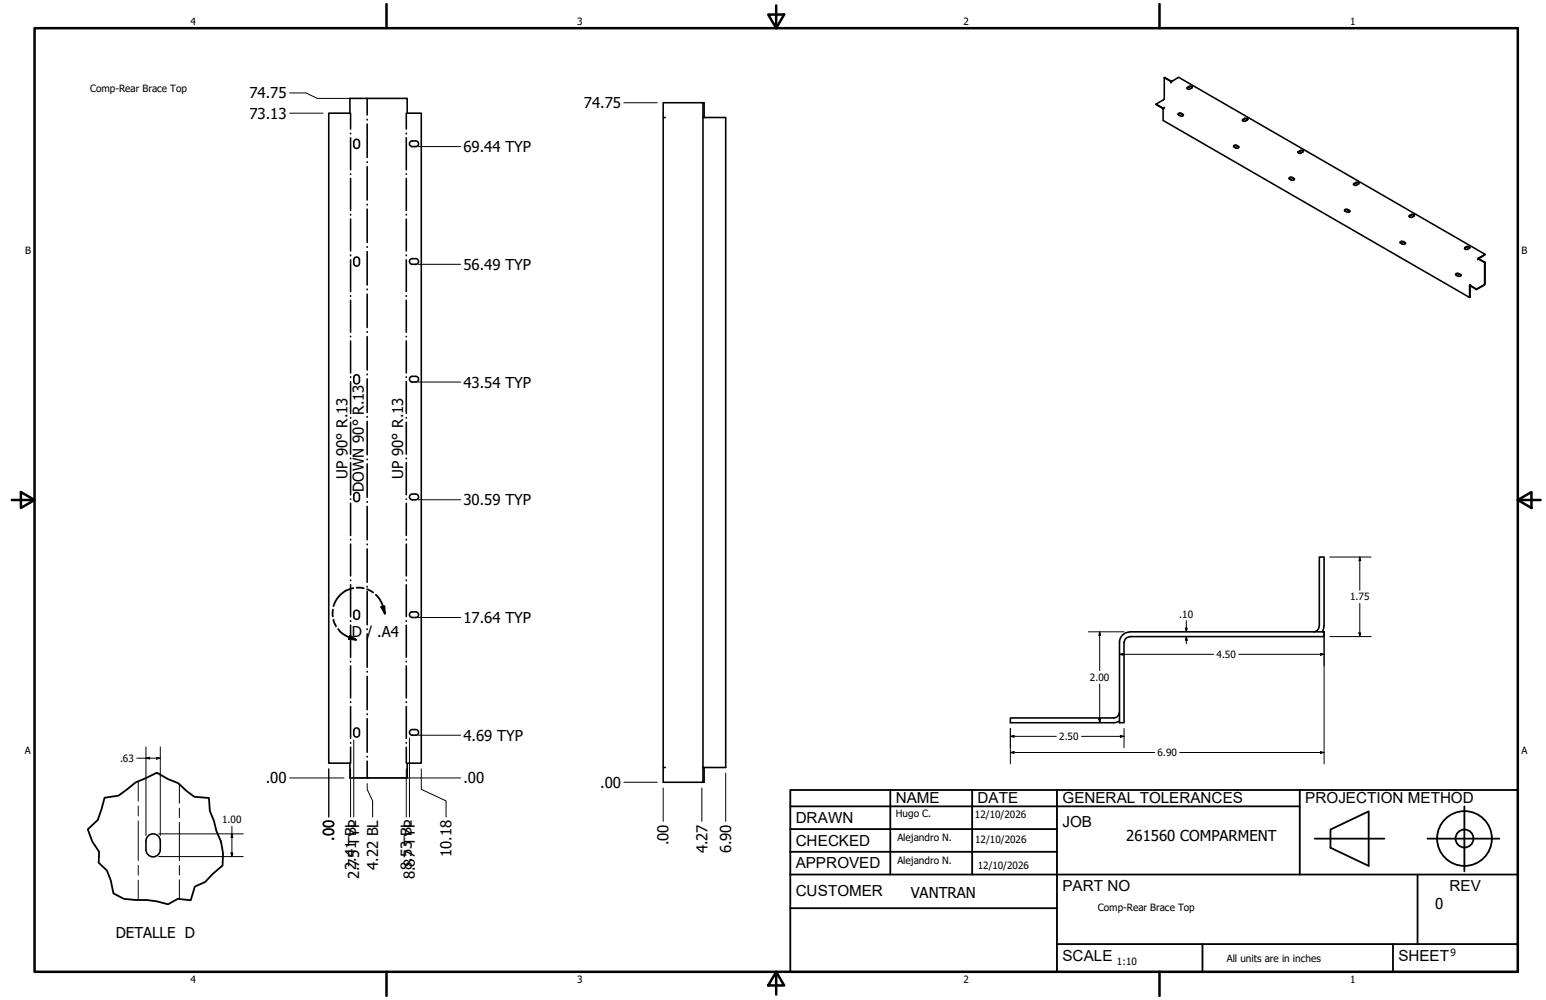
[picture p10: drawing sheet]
<svg xmlns="http://www.w3.org/2000/svg" width="432mm" height="279mm" viewBox="0 0 432 279" stroke-linecap="round" stroke-linejoin="round" font-family="sans-serif">
<!-- layer: GIGA_BendUp -->
<g fill="none" stroke="#000" stroke-width=".44">
<path d="M97.9 31.6v4.5M97.9 37.2v.2M97.9 38.5v8.9M113.5 31.6v4.5M113.5 37.2v.2M113.5 38.5v8.9M97.9 48.6v.1M97.9 49.8v9M97.9 59.9v.2M113.5 48.6v.1M113.5 49.8v9M113.5 59.9v.2"/>
<path d="M97.9 61.2v8.9M97.9 71.2v.2M97.9 72.6v8.9M113.5 61.2v8.9M113.5 71.2v.2M113.5 72.6v8.9M97.9 82.6v.2M97.9 83.9v8.9M97.9 94v.1M97.9 95.2v9M113.5 82.6v.2M113.5 83.9v8.9"/>
<path d="M113.5 94v.1M113.5 95.2v9M97.9 105.3v.2M97.9 106.6v8.9M97.9 116.6v.2M97.9 118v8.9M113.5 105.3v.2M113.5 106.6v8.9M113.5 116.6v.2M113.5 118v8.9M97.9 128v.2M97.9 129.3v8.9"/>
<path d="M97.9 139.4v.1M113.5 128v.2M113.5 129.3v8.9M113.5 139.4v.1M97.9 140.7v8.9M97.9 150.7v.2M97.9 152v8.9M113.5 140.7v8.9M113.5 150.7v.2M113.5 152v8.9M97.9 162.1v.1M97.9 163.4v8.9"/>
<path d="M97.9 173.4v.2M97.9 174.7v8.9M113.5 162.1v.1M113.5 163.4v8.9M113.5 173.4v.2M113.5 174.7v8.9M97.9 184.8v.1M97.9 186.1v8.9M97.9 196.1v.2M97.9 197.4v8.9M113.5 184.8v.1M113.5 186.1v8.9"/>
<path d="M113.5 196.1v.2M113.5 197.4v8.9M97.9 207.5v.1M97.9 208.8v4.4M113.5 207.5v.1M113.5 208.8v4.4"/>
</g>
<!-- layer: GIGA_BendDown -->
<g fill="none" stroke="#000" stroke-width=".44">
<path d="M102.6 27.5v4.6M102.6 33.3v.2M102.6 34.7v9.3M102.6 45.2v.2M102.6 46.5v9.4M102.6 57.1v.2M102.6 58.4v9.4M102.6 68.9v.2M102.6 70.3v9.3M102.6 80.8v.2M102.6 82.2v9.3M102.6 92.6v.2"/>
<path d="M102.6 94v9.4M102.6 104.5v.2M102.6 105.9v9.4M102.6 116.4v.2M102.6 117.7v9.4M102.6 128.3v.2M102.6 129.6v9.3M102.6 140.1v.2M102.6 141.5v9.3M102.6 152v.2M102.6 153.4v9.3M102.6 163.8v.2"/>
<path d="M102.6 165.2v9.4M102.6 175.7v.2M102.6 177.1v9.3M102.6 187.6v.2M102.6 189v9.3M102.6 199.5v.1M102.6 200.8v9.4M102.6 211.3v.2M102.6 212.7v4.7"/>
</g>
<!-- layer: Visible (ANSI) -->
<g fill="none" stroke="#000" stroke-width=".44">
<path d="M91.8 31.6h5.9v-4.1h16v4.1h4v181.6h-4v4.2h-16v-4.2h-5.9zM98.8 39.7a.79 .79 0 0 1 .8-.8 .79 .79 0 0 1 .8 .8M98.8 39.7v1a.79 .79 0 0 0 .8 .8 .79 .79 0 0 0 .8-.8v-1M116.1 39.4h-.9a.79 .79 0 0 0-.8 .8 .79 .79 0 0 0 .8 .8h.9M116.1 39.4a.79 .79 0 0 1 .8 .8 .79 .79 0 0 1-.8 .8M185.2 32.8v181.6M196.3 28.7h-11.1v4.1h.6M196.3 32.8h6.4v181.6h-6M196.7 32.8v-4.1h-.4v189.9h.4v-4.2M322.9 29.1l2 1.3M322.9 29.1l2 1.1M324.9 30.2l.2-.2z"/>
<path d="M324.9 30.4v3.3l85.6 49.4M325.2 21.7l2 1.1M325.2 21.7l1.9 1.1v.3l.1-.3M325.2 21.7v6l-2.3 1.4M327.2 22.8l2-1.2 85.6 49.5M327.2 22.7l-.1 .1M329.1 31.9l.7-.1 .7 .4M329.1 31.8l.5-.2 .8 .3 .1 .4-.7 .1-.6-.3zM331.6 24.4l.7-.3 .7 .2-.1 .3-.7 .4-.6-.2zM333 24.4l-.6-.2-.9 .5M347 33.5l.6-.4h.7a.22 .22 0 0 1 .3 .2 .22 .22 0 0 1-.2 .2l-.9 .4-.5-.2zM348.5 33.4l-.6-.3-.9 .6"/>
<path d="M344.6 40.9l.8-.2 .6 .4M344.6 40.8l.5-.3 .8 .4 .1 .3-.7 .2-.6-.3zM360 49.8l.9-.1 .6 .4M360 49.7l.6-.2 .8 .3a.39 .39 0 0 1-.1 .6 .39 .39 0 0 1-.6-.1l-.5-.3zM362.6 42.4l.9-.4a.3 .3 0 0 1 .4 .1 .3 .3 0 0 1 0 .4l-.9 .4a.37 .37 0 0 1-.4-.1 .37 .37 0 0 1 0-.4zM364 42.4l-.6-.3-.9 .5M375.5 58.8l.9-.2 .7 .5M375.6 58.6l.5-.2 .8 .4a.41 .41 0 0 1-.2 .6 .41 .41 0 0 1-.5-.2l-.7-.3zM378.1 51.4l1.1-.5a.28 .28 0 0 1 .3 .2 .28 .28 0 0 1-.1 .3l-.9 .4zM379.5 51.3l-.6-.2-.8 .5M98.8 73.6a.79 .79 0 0 0 .8 .8 .79 .79 0 0 0 .8-.8M98.8 72.6a.79 .79 0 0 1 .8-.8 .79 .79 0 0 1 .8 .8"/>
<path d="M98.8 72.6v.9M100.4 72.6v.9M116.1 72.3h-.9a.79 .79 0 0 0-.8 .8 .79 .79 0 0 0 .8 .8h.9M116.1 72.3a.79 .79 0 0 1 .8 .8 .79 .79 0 0 1-.8 .8M391 67.8l.9-.2 .7 .4M391.1 67.6l.8-.2 .7 .6-.7 .3-.8-.4zM393.6 60.3l.7-.4 .7 .2-.1 .3-.8 .4-.4-.2zM395 60.3l-.5-.3-.9 .5M406.6 76.7l.8-.2 .7 .5M406.8 76.4l.7 .1 .6 .5-.7 .2-.7-.3a.26 .26 0 0 1-.2-.3 .26 .26 0 0 1 .3-.2zM409.1 69.2l.7-.4 .7 .2-.1 .3-.8 .4-.4-.1zM410.5 79.8v3.3l.1-3.2"/>
<path d="M410.5 69.2l-.5-.2-.9 .5M412.7 72.3l2.1 1v6.1l-2.4 1.5-1.9-1.1 .2-.3M412.7 72.6v-.3l2 1v6.1l-2.3 1.4-1.9-1.2M412.9 72.2l1.9-1.1-1.9 1.2M414.8 73.3h-.1M412.4 80.8v.1M98.8 106.5a.79 .79 0 0 0 .8 .8 .79 .79 0 0 0 .8-.8M98.8 106.4v-.9a.79 .79 0 0 1 .8-.8 .79 .79 0 0 1 .8 .8v.9M116.1 105.2h-.9a.79 .79 0 0 0-.8 .7 .79 .79 0 0 0 .8 .8h.9M116.1 105.2a.79 .79 0 0 1 .8 .7 .79 .79 0 0 1-.8 .8M98.8 139.4a.79 .79 0 0 0 .8 .7 .79 .79 0 0 0 .8-.7M98.8 139.3v-.9a.79 .79 0 0 1 .8-.8 .79 .79 0 0 1 .8 .8v.9"/>
<path d="M116.1 138h-.9a.79 .79 0 0 0-.8 .8 .79 .79 0 0 0 .8 .8h.9M116.1 138a.79 .79 0 0 1 .8 .8 .79 .79 0 0 1-.8 .8M98.8 172.2a.79 .79 0 0 0 .8 .8 .79 .79 0 0 0 .8-.8M98.8 172.2v-.9a.79 .79 0 0 1 .8-.8 .79 .79 0 0 1 .8 .8v.9M116.1 170.9h-.9a.79 .79 0 0 0-.8 .8 .79 .79 0 0 0 .8 .8h.9M116.1 170.9a.79 .79 0 0 1 .8 .8 .79 .79 0 0 1-.8 .8M315.5 176.5h54.3v1.4h-54.3M315.6 176.6a2.89 2.89 0 0 0-2.9 2.9v22.4h1.2v-22.4M315.6 177.9a1.56 1.56 0 0 0-1.6 1.6M368.4 175a1.56 1.56 0 0 1-1.5 1.5M368.5 174.9v-19.3h1.3v19.3M369.8 175l-.5 1.5"/>
<path d="M312.6 199a1.56 1.56 0 0 1-1.5 1.6h-28.9v1.3h28.9l1.5-.4M98.8 205.1a.79 .79 0 0 0 .8 .8 .79 .79 0 0 0 .8-.8M98.8 205.1v-.9a.79 .79 0 0 1 .8-.8 .79 .79 0 0 1 .8 .8v.9M116.1 203.8h-.9a.79 .79 0 0 0-.8 .8 .79 .79 0 0 0 .8 .8h.9M116.1 203.8a.79 .79 0 0 1 .8 .8 .79 .79 0 0 1-.8 .8M185.8 214.4h-.6v4.2h11.1M196.3 214.4h.4M40.8 235a2 2 0 0 1 2-2 2 2 0 0 1 2 2M40.8 235v2.4M40.8 237.4a2 2 0 0 0 2 2 2 2 0 0 0 2-2M44.8 235v2.4"/>
</g>
<g fill="#000">
<circle cx="324.9" cy="30.4" r=".22"/>
<circle cx="410.6" cy="79.9" r=".22"/>
</g>
<!-- layer: Break Line (ANSI)-1 -->
<path d="M29.2 222.9l3.9-.6 4.7-3.7 6-2.7 3.1 1.8 2.9 1.1 2.2 2.1 2.3 1.7 4.1 .3 .2 3.7 1.2 2.8 .7 2.8 1.2 2.9 .6 3.3-.1 3.4-2.8 2.4-2.1 2.2-2.9 1.3-1.1 3.8-3.6-.4-2.8 1.6-3.1-.9-2.8-.3h-3.1l-3.3-.4-2.9-1.5-.8-3.7-1.1-2.7-2.2-2.2 .1-3-1.9-2.9-1.3-3.4 2.8-2.6z" fill="none" stroke="#000" stroke-width=".51"/>
<!-- layer: Bend Centerline (ANSI)-1 -->
<path d="M38.6 218.3v5.5M50.1 219.1v5.3M38.6 225.2v2.8M38.6 229.4v11M50.1 225.8v2.7M50.1 229.8v10.7M38.6 241.8v2.7M38.6 245.9v5.6M50.1 241.8v2.7M50.1 245.8v5.4" fill="none" stroke="#000" stroke-width=".28"/>
<!-- layer: Contorno de detalle (ANSI) -->
<path d="M93 170.3v1.9M93.2 173.2l.7 1.8M94.4 175.8a7 7 0 0 0 3.1 2.3l1.9 .7M97.7 177.6l1.7 1.2-2-.3zM98.7 164.3a7.1 7.1 0 0 0-5.5 5.1M99.6 164.2l2 .1M102.5 164.7l1.7 .8M105 166.2a6.3 6.3 0 0 1 1.9 3.3l.6 1.9M106.5 169.6l.9-.2 .1 2z" fill="none" stroke="#000" stroke-width=".51"/>
<path d="M97.7 177.6l1.7 1.2-2-.3zM106.5 169.6l.9-.2 .1 2z" fill="#000"/>
<!-- layer: Borde (ANSI) -->
<g fill="none" stroke="#000" stroke-width=".7">
<path d="M9.7 7.9h414.2v263.6h-414.2zM107.9 1.1v6.8M214.6 4.1h4.4l-2.2 3.8zM216.8 1.5v6.4M323.8 1.1v6.8M3.3 139.7h6.4M5.8 137.5l3.9 2.2-3.9 2.2zM423.9 139.7l3.8-2.2v4.4zM423.9 139.7h6.4M107.9 271.5v6.8M216.8 271.5l2.2 3.8h-4.4zM216.8 271.5v6.4"/>
<path d="M323.8 271.5v6.8"/>
</g>
<!-- layer: Title (ANSI)-1 -->
<g fill="none" stroke="#000" stroke-width=".51">
<path d="M220.7 220.7h203.2v50.8h-203.2zM220.7 225.3h142.3M220.7 231.6h74.5M220.7 238h74.5M248.7 220.7v23.6M271.5 220.7v23.6M295.2 220.7v50.8M363 220.7v23.6M367.2 234.3h19.5M371.6 231.8l10.7-5.1v15.2l-10.7-5zM398.7 234.3h20.1M409 225.3v18.2"/>
<path d="M220.7 244.3h203.2M220.7 253.7h74.5M395.9 244.3v19.5M295.2 263.8h128.7M335.9 263.8v7.7M389.1 263.8v7.7"/>
<circle cx="409" cy="234.3" r="7.7"/>
<circle cx="409" cy="234.3" r="2.51"/>
</g>
<!-- layer: Cota (ANSI) -->
<g fill="none" stroke="#000" stroke-width=".28">
<path d="M80.9 31.6h9.3M80.9 26h4.6l3.1 1.5h12.7M174.2 28.7h9.4M116.8 41h11.9M116.8 73.9h11.9M116.8 106.7h11.9M116.8 139.6h11.9M371.4 155.6h11.6M379.8 155.6l.2 1.1h-.5zM379.8 155.6v9.3M116.8 172.5h11.9M304 176.5h9.9"/>
<path d="M307.1 176.5l.3 1h-.5zM307.1 176.5v10.9M331.1 175.5h.5l-.3 1zM331.3 177.9l.3 1h-.5zM331.3 173.4v3.1M331.3 177.9v2M369.8 176.5v36.9M371.4 177.9h11.6M379.5 176.8h.5l-.2 1.1zM379.8 168.6v9.3M307.1 191.1v10.8M312.7 182.8l1-.2v.5z"/>
<path d="M312.7 182.8h26.3M346 182.8h23.8M368.8 182.6l1 .2-1 .3zM38.2 211.8h6.6M40.8 211.8l1-.2v.5zM40.8 208.7v24.7M43.8 211.6l1 .2-1 .3zM44.8 208.7v24.7M80.9 217.4h15.2M91.8 214.8v13.5M97.9 214.8v13.5M98.8 206.8v21.5"/>
<path d="M99.3 217.4h29.4M102.6 218.9v1.6l1.5 3.3v4.5M113.5 214.8v13.5M114.4 206.2v22.1M116.8 205.4h11.9M117.7 214.8v5.7l6.9 3.3v4.5M174.2 218.6h9.4M202.7 216v13.5M282.2 205.7l1-.2v.5zM282.2 210.2l1-.2v.5zM282.2 205.7h12.8M282.2 203.5v9.9"/>
<path d="M282.2 210.2h40.3M302.1 205.7h11.8M306.9 200.9h.5l-.3 1zM312.9 205.5l1 .2-1 .3zM313.9 203.5v5.4M329.5 210.2h40.3M368.8 210l1 .2-1 .3zM44.3 239.3h23.6M44.3 233h23.6M64.5 238.3h.5l-.2 1zM64.8 233l.2 1h-.5zM64.8 230.9v8.4"/>
<path d="M185.2 220.2v9.3M196 220.2v9.3"/>
</g>
<g fill="#000">
<path d="M379.8 155.6l.2 1.1h-.5zM307.1 176.5l.3 1h-.5zM331.1 175.5h.5l-.3 1zM331.3 177.9l.3 1h-.5zM379.5 176.8h.5l-.2 1.1zM312.7 182.8l1-.2v.5zM368.8 182.6l1 .2-1 .3zM40.8 211.8l1-.2v.5zM43.8 211.6l1 .2-1 .3zM282.2 205.7l1-.2v.5zM282.2 210.2l1-.2v.5zM306.9 200.9h.5l-.3 1z"/>
<path d="M312.9 205.5l1 .2-1 .3zM368.8 210l1 .2-1 .3zM64.5 238.3h.5l-.2 1zM64.8 233l.2 1h-.5z"/>
</g>
<g font-size="4.3">
<text x="250.2" y="224.2">NAME</text>
<text x="273" y="224.2">DATE</text>
<text x="296.7" y="224.3">GENERAL TOLERANCES</text>
<text x="364.6" y="224.3">PROJECTION METHOD</text>
<text x="222.2" y="229.9">DRAWN</text>
<text x="296.7" y="230.9">JOB</text>
<text x="222.2" y="236.3">CHECKED</text>
<text x="222.2" y="242.6">APPROVED</text>
<text x="222.2" y="250.3">CUSTOMER</text>
<text x="296.7" y="249">PART NO</text>
<text x="404.8" y="248.9">REV</text>
<text x="296.7" y="268.4">SCALE</text>
<text x="390.6" y="268.4">SHEET</text>
</g>
<g font-size="4.2">
<text x="69.7" y="27.4">74.75</text>
<text x="69.7" y="33.1">73.13</text>
<text x="163.1" y="30.2">74.75</text>
<text x="129.4" y="42.5">69.44 TYP</text>
<text x="129.4" y="75.4">56.49 TYP</text>
<text x="129.4" y="108.3">43.54 TYP</text>
<text x="97.1" y="133.7" transform="rotate(-90 97.1 133.7)">UP 90° R.13</text>
<text x="101.7" y="137.4" transform="rotate(-90 101.7 137.4)">DOWN 90° R.13</text>
<text x="112.6" y="133.7" transform="rotate(-90 112.6 133.7)">UP 90° R.13</text>
<text x="129.4" y="141.2">30.59 TYP</text>
<text x="98.3" y="177.9">D / .A4</text>
<text x="129.4" y="174.1">17.64 TYP</text>
<text x="129.4" y="206.9">4.69 TYP</text>
<text x="74.2" y="218.9">.00</text>
<text x="129.4" y="218.9">.00</text>
<text x="167.6" y="220.1">.00</text>
<text x="93.3" y="234.9" transform="rotate(-90 93.3 234.9)">.00</text>
<text x="99.5" y="239.5" transform="rotate(-90 99.5 239.5)">41 BL</text>
<text x="115" y="239.5" transform="rotate(-90 115 239.5)">53 BL</text>
<text x="126.1" y="239.5" transform="rotate(-90 126.1 239.5)">10.18</text>
<text x="186.8" y="236.2" transform="rotate(-90 186.8 236.2)">.00</text>
<text x="197.6" y="238.4" transform="rotate(-90 197.6 238.4)">4.27</text>
<text x="204.2" y="238.4" transform="rotate(-90 204.2 238.4)">6.90</text>
<text x="314.6" y="235">261560 COMPARMENT</text>
<text x="100.3" y="245.7" transform="rotate(-90 100.3 245.7)">2.27.5 TYP</text>
<text x="105.7" y="243.1" transform="rotate(-90 105.7 243.1)">4.22 BL</text>
<text x="115.9" y="245.7" transform="rotate(-90 115.9 245.7)">8.88.7 TYP</text>
<text x="254.4" y="250.8">VANTRAN</text>
<text x="400.9" y="254">0</text>
<text x="32.3" y="262.2">DETALLE D</text>
</g>
<g font-size="2.8">
<text x="53.2" y="6.9">4</text>
<text x="161.2" y="6.9">3</text>
<text x="269.1" y="6.9">2</text>
<text x="377.1" y="6.9">1</text>
<text x="25.1" y="25.7">Comp-Rear Brace Top</text>
<text x="7" y="70.9">B</text>
<text x="424.9" y="70.9">B</text>
<text x="377.1" y="167.8">1.75</text>
<text x="329.4" y="172.5">.10</text>
<text x="339.8" y="183.8">4.50</text>
<text x="304.4" y="190.2">2.00</text>
<text x="295.8" y="206.8">2.50</text>
<text x="6.9" y="210.6">A</text>
<text x="33.5" y="212.9">.63</text>
<text x="323.3" y="211.3">6.90</text>
<text x="424.9" y="210.6">A</text>
<text x="62" y="230">1.00</text>
<text x="250.2" y="228.3">Hugo C.</text>
<text x="272.3" y="228.4">12/10/2026</text>
<text x="250.6" y="234.9">Alejandro N.</text>
<text x="272.4" y="235.6">12/10/2026</text>
<text x="250.6" y="241.5">Alejandro N.</text>
<text x="273.1" y="242.8">12/10/2026</text>
<text x="306.6" y="254.4">Comp-Rear Brace Top</text>
<text x="312" y="269.7">1:10</text>
<text x="342.6" y="268.7">All units are in inches</text>
<text x="405.1" y="267.1">9</text>
<text x="53.2" y="274.6">4</text>
<text x="161.2" y="274.6">3</text>
<text x="269.1" y="274.6">2</text>
<text x="377.1" y="274.6">1</text>
</g>
</svg>
